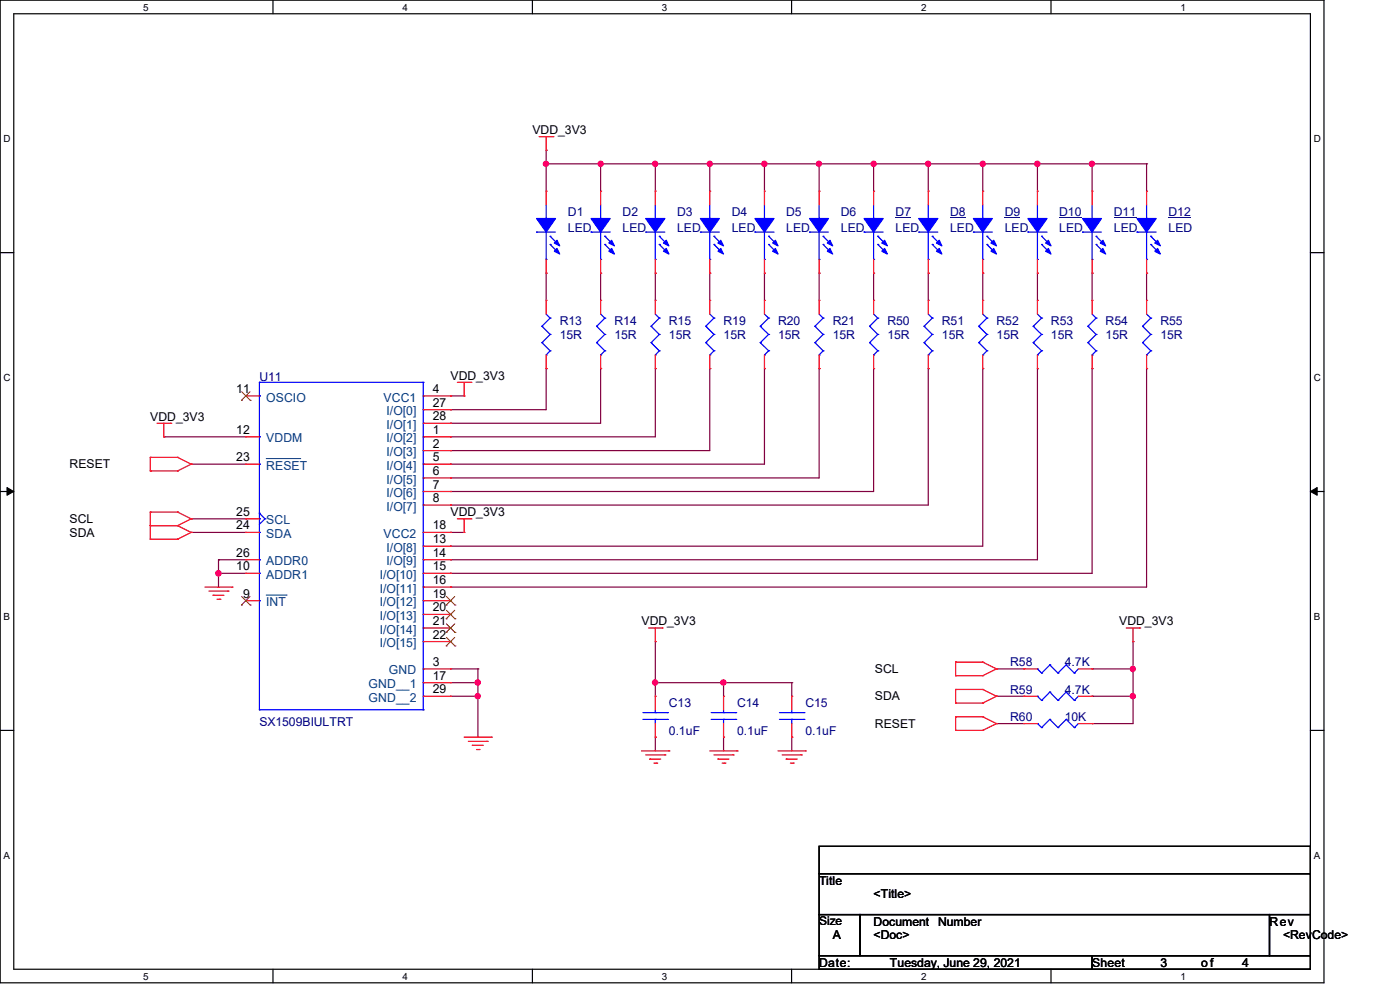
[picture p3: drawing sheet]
<svg xmlns="http://www.w3.org/2000/svg" width="297mm" height="210mm" viewBox="0 0 297 210" stroke-linecap="round" stroke-linejoin="round" font-family="sans-serif">
<path d="M0 0h280.9v208.5h-280.9zM2.9 2.9h275.1v202.7h-275.1z" fill="none" stroke="#000" stroke-width=".25"/>
<g fill="#fff">
<path d="M30.4 .3h1.1v2.4h-1.1z"/>
<path d="M30.4 205.9h1.1v2.3h-1.1z"/>
</g>
<path d="M57.9 0v2.9M57.9 205.6v2.9" fill="none" stroke="#000" stroke-width=".25"/>
<g fill="#fff">
<path d="M85.4 .3h1.1v2.4h-1.1z"/>
<path d="M85.4 205.9h1.1v2.3h-1.1z"/>
</g>
<path d="M112.9 0v2.9M112.9 205.6v2.9" fill="none" stroke="#000" stroke-width=".25"/>
<g fill="#fff">
<path d="M140.4 .3h1.2v2.4h-1.2z"/>
<path d="M140.4 205.9h1.2v2.3h-1.2z"/>
</g>
<path d="M167.9 0v2.9M167.9 205.6v2.9" fill="none" stroke="#000" stroke-width=".25"/>
<g fill="#fff">
<path d="M195.4 .3h1.2v2.4h-1.2z"/>
<path d="M195.4 205.9h1.2v2.3h-1.2z"/>
</g>
<path d="M223 0v2.9M223 205.6v2.9" fill="none" stroke="#000" stroke-width=".25"/>
<g fill="#fff">
<path d="M250.4 .3h1.2v2.4h-1.2z"/>
<path d="M250.4 205.9h1.2v2.3h-1.2z"/>
<path d="M.8 28.2h1.4v2.4h-1.4z"/>
<path d="M278.7 28.2h1.5v2.4h-1.5z"/>
<path d="M.8 78.9h1.4v2.3h-1.4z"/>
<path d="M278.7 78.9h1.5v2.3h-1.5z"/>
</g>
<path d="M0 53.6h2.9M278 53.6h2.9" fill="none" stroke="#000" stroke-width=".25"/>
<g fill="#fff">
<path d="M.8 129.6h1.3v2.3h-1.3z"/>
<path d="M278.7 129.6h1.4v2.3h-1.4z"/>
</g>
<path d="M0 104.3h2.9M278 104.3h2.9" fill="none" stroke="#000" stroke-width=".25"/>
<path d="M1.5 103.4l1.4 .9-1.4 .8zM278 104.3l1.4-.9v1.7z" fill="#000" stroke="#000" stroke-width=".21"/>
<g fill="#fff">
<path d="M.8 180.3h1.3v2.3h-1.3z"/>
<path d="M278.7 180.3h1.4v2.3h-1.4z"/>
</g>
<path d="M0 154.9h2.9M278 154.9h2.9M173.8 179.5h104.2v5.8h-104.2zM173.8 185.3h104.2v8.7h-104.2zM173.8 194h8.7v8.7h-8.7zM182.5 194h86.8v8.7h-86.8zM269.3 194h8.7v8.7h-8.7zM173.8 202.7h57.9v2.9h-57.9zM231.7 202.7h46.3v2.9h-46.3z" fill="none" stroke="#000" stroke-width=".25"/>
<g fill="none" stroke="#800040" stroke-width=".25">
<path d="M115.9 31.9h.1M115.9 34.8h.1M115.9 31.9v8.7M115.9 34.8h127.3M127.4 34.8h.1M127.4 34.8v5.8M139 34.8h.1M139 34.8v5.8M150.6 34.8h.1M150.6 34.8v5.8M162.2 34.8h.1M162.2 34.8v5.8"/>
<path d="M173.8 34.8h.1M173.8 34.8v5.8M185.3 34.8h.1M185.3 34.8v5.8M196.9 34.8h.1M196.9 34.8v5.8M208.5 34.8h.1M208.5 34.8v5.8M220.1 34.8h.1M220.1 34.8v5.8M231.7 34.8h.1M231.7 34.8v5.8"/>
<path d="M243.2 34.8h.1M243.2 34.8v5.8M115.9 58h.1M115.9 58v5.7M127.4 58h.1M127.4 58v5.7M139 58h.1M139 58v5.7M150.6 58h.1M150.6 58v5.7M162.2 58h.1M162.2 58v5.7"/>
<path d="M173.8 58h.1M173.8 58v5.7M185.3 58h.1M185.3 58v5.7M196.9 58h.1M196.9 58v5.7M208.5 58h.1M208.5 58v5.7M220.1 58h.1M220.1 58v5.7M231.7 58h.1M231.7 58v5.7"/>
<path d="M243.2 58h.1M243.2 58v5.7M115.9 78.2h.1M115.9 78.2v8.7h-20.3M127.4 78.2h.1M127.4 78.2v11.6h-31.8M139 78.2h.1M139 78.2v14.5h-43.4M150.6 78.2h.1M150.6 78.2v17.4h-55M162.2 78.2h.1M162.2 78.2v20.3h-66.6"/>
<path d="M173.8 78.2h.1M173.8 78.2v23.2h-78.2M185.3 78.2h.1M185.3 78.2v26.1h-89.7M196.9 78.2h.1M196.9 78.2v28.9h-101.3M208.5 78.2h.1M208.5 78.2v37.7h-112.9M220.1 78.2h.1M220.1 78.2v40.5h-124.5M231.7 78.2h.1M231.7 78.2v43.4h-136.1"/>
<path d="M243.2 78.2h.1M243.2 78.2v46.3h-147.6M34.8 92.7h.1M34.8 92.7h17.4M40.6 98.5h.1M40.6 98.5h11.6M95.6 86.9h.1M95.6 89.8h.1M95.6 92.7h.1M95.6 95.6h.1M95.6 98.5h.1M95.6 84h.1"/>
<path d="M95.6 84h2.9M40.6 110.1h.1M40.6 112.9h.1M40.6 112.9h11.6M40.6 110.1h11.6M46.4 118.7h.1M46.4 118.7h5.8M46.4 118.7v5.8M95.6 101.4h.1M95.6 104.3h.1M95.6 107.1h.1M95.6 115.9h.1"/>
<path d="M95.6 118.7h.1M95.6 112.9h.1M95.6 112.9h2.9M46.4 121.6h.1M46.4 121.6h5.8M95.6 121.6h.1M95.6 124.5h.1M139 136.1h.1M139 136.1v11.6M240.4 136.1h.1M240.4 136.1v17.4h-8.7M95.6 147.7h5.8"/>
<path d="M95.6 144.8h5.8M95.6 141.9h5.8M101.4 147.7h.1M101.4 156.4h.1M101.4 144.8h.1M101.4 141.9h.1M101.4 141.9v14.5M139 156.4h.1M139 144.8h.1M139 156.4v2.9M139 144.8h29M153.5 156.4h.1"/>
<path d="M153.5 144.8h.1M153.5 144.8v2.9M153.5 156.4v2.9M168 156.4h.1M168 144.8h.1M168 144.8v2.9M168 156.4v2.9M211.4 141.9h.1M211.4 147.7h.1M211.4 153.5h.1M211.4 147.7h5.8M211.4 141.9h5.8"/>
<path d="M211.4 153.5h5.8M231.7 141.9h.1M231.7 147.7h.1M231.7 153.5h.1M231.7 147.7h8.7M231.7 141.9h8.7M240.4 141.9h.1M240.4 147.7h.1"/>
</g>
<g fill="#f0f" stroke="#f0f" stroke-width=".25">
<circle cx="115.8" cy="34.8" r=".55"/>
<circle cx="127.4" cy="34.8" r=".55"/>
<circle cx="150.6" cy="34.8" r=".55"/>
<circle cx="139" cy="34.8" r=".55"/>
<circle cx="162.2" cy="34.8" r=".56"/>
<circle cx="185.3" cy="34.8" r=".55"/>
<circle cx="173.7" cy="34.8" r=".55"/>
<circle cx="196.9" cy="34.8" r=".55"/>
<circle cx="220.1" cy="34.8" r=".56"/>
<circle cx="208.5" cy="34.8" r=".55"/>
<circle cx="231.6" cy="34.8" r=".55"/>
<circle cx="101.3" cy="144.8" r=".55"/>
<circle cx="101.3" cy="147.7" r=".55"/>
<circle cx="46.3" cy="121.6" r=".56"/>
<circle cx="153.5" cy="144.8" r=".55"/>
<circle cx="139" cy="144.8" r=".55"/>
<circle cx="240.3" cy="141.9" r=".55"/>
<circle cx="240.3" cy="147.7" r=".55"/>
</g>
<g fill="none" stroke="#f00" stroke-width=".25">
<path d="M114.4 29h2.9M115.9 31.9h.1M115.9 29v2.9M117.3 29h.1M115.9 40.6h.1M115.9 58h.1M115.9 40.6v2.9M115.9 55v3M127.4 40.6h.1M127.4 58h.1M127.4 40.6v2.9M127.4 55v3"/>
<path d="M139 40.6h.1M139 58h.1M139 40.6v2.9M139 55v3M150.6 40.6h.1M150.6 58h.1M150.6 40.6v2.9M150.6 55v3M162.2 40.6h.1M162.2 58h.1M162.2 40.6v2.9M162.2 55v3"/>
<path d="M173.8 40.6h.1M173.8 58h.1M173.8 40.6v2.9M173.8 55v3M185.3 40.6h.1M185.3 58h.1M185.3 40.6v2.9M185.3 55v3M196.9 40.6h.1M196.9 58h.1M196.9 40.6v2.9M196.9 55v3"/>
<path d="M208.5 40.6h.1M208.5 58h.1M208.5 40.6v2.9M208.5 55v3M220.1 40.6h.1M220.1 58h.1M220.1 40.6v2.9M220.1 55v3M231.7 40.6h.1M231.7 58h.1M231.7 40.6v2.9M231.7 55v3"/>
<path d="M243.2 40.6h.1M243.2 58h.1M243.2 40.6v2.9M243.2 55v3M115.9 63.7h.1M115.9 78.2h.1M115.9 63.7v2.9M115.9 75.3v2.9M127.4 63.7h.1M127.4 78.2h.1M127.4 63.7v2.9M127.4 75.3v2.9"/>
<path d="M139 63.7h.1M139 78.2h.1M139 63.7v2.9M139 75.3v2.9M150.6 63.7h.1M150.6 78.2h.1M150.6 63.7v2.9M150.6 75.3v2.9M162.2 63.7h.1M162.2 78.2h.1M162.2 63.7v2.9M162.2 75.3v2.9"/>
<path d="M173.8 63.7h.1M173.8 78.2h.1M173.8 63.7v2.9M173.8 75.3v2.9M185.3 63.7h.1M185.3 78.2h.1M185.3 63.7v2.9M185.3 75.3v2.9M196.9 63.7h.1M196.9 78.2h.1M196.9 63.7v2.9M196.9 75.3v2.9"/>
<path d="M208.5 63.7h.1M208.5 78.2h.1M208.5 63.7v2.9M208.5 75.3v2.9M220.1 63.7h.1M220.1 78.2h.1M220.1 63.7v2.9M220.1 75.3v2.9M231.7 63.7h.1M231.7 78.2h.1M231.7 63.7v2.9M231.7 75.3v2.9"/>
<path d="M243.2 63.7h.1M243.2 78.2h.1M243.2 63.7v2.9M243.2 75.3v2.9M31.9 99.9h.1M31.9 97h.1M31.9 97v2.9M31.9 97h5.8M31.9 99.9h5.8M33.3 89.8h2.9M34.8 92.7h.1M34.8 89.8v2.9"/>
<path d="M36.2 89.8h.1M37.7 97h.1M37.7 99.9h.1M37.7 97l2.9 1.5M40.6 98.5h.1M40.6 98.5l-2.9 1.4M52.2 84h.1M52.2 92.7h.1M52.2 98.5h.1M52.2 92.7h2.8M52.2 84h2.8M52.2 98.5h2.8"/>
<path d="M89.8 89.8h5.8M89.8 92.7h5.8M89.8 95.6h5.8M89.8 84h5.8M89.8 98.5h5.8M89.8 86.9h5.8M95.6 92.7h.1M95.6 95.6h.1M95.6 84h.1M95.6 98.5h.1M95.6 86.9h.1M95.6 89.8h.1"/>
<path d="M97 81.1h2.9M98.5 84h.1M98.5 81.1v2.9M99.9 81.1h.1M31.9 111.5h.1M31.9 108.6h.1M31.9 114.4h.1M31.9 108.6h5.8M31.9 111.5h5.8M31.9 108.6v5.8M31.9 114.4h5.8M37.7 108.6h.1"/>
<path d="M37.7 111.5h.1M37.7 114.4h.1M37.7 108.6l2.9 1.5M37.7 111.5l2.9 1.4M40.6 110.1h.1M40.6 112.9h.1M40.6 110.1l-2.9 1.4M40.6 112.9l-2.9 1.5M52.2 112.9h.1M52.2 110.1h.1M52.2 118.7h.1M52.2 110.1h2.8"/>
<path d="M52.2 118.7h2.8M52.2 112.9h2.8M89.8 101.4h5.8M89.8 104.3h5.8M89.8 107.1h5.8M89.8 115.9h5.8M89.8 118.7h5.8M89.8 112.9h5.8M95.6 101.4h.1M95.6 104.3h.1M95.6 107.1h.1M95.6 115.9h.1"/>
<path d="M95.6 118.7h.1M95.6 112.9h.1M97 110.1h2.9M98.5 112.9h.1M98.5 110.1v2.8M99.9 110.1h.1M43.5 124.5h5.7M44.3 125.4h4.1M45.2 126.3h.1M45.2 126.3h2.3M46.1 127.1h.6M46.7 127.1h.1"/>
<path d="M48.4 125.4h.1M49.2 124.5h.1M52.2 127.4h.1M52.2 121.6h.1M52.2 127.4h2.8M52.2 121.6h2.8M89.8 124.5h5.8M89.8 133.2h5.8M89.8 127.4h5.8M89.8 121.6h5.8M89.8 130.3h5.8M89.8 136.1h5.8"/>
<path d="M95.6 121.6h.1M95.6 124.5h.1M95.6 127.4h.1M95.6 130.3h.1M95.6 133.2h.1M95.6 136.1h.1M137.6 133.2h2.9M139 136.1h.1M139 133.2v2.9M140.5 133.2h.1M238.9 133.2h2.9M240.4 136.1h.1"/>
<path d="M240.4 133.2v2.9M241.8 133.2h.1M89.8 141.9h5.8M89.8 144.8h5.8M89.8 147.7h5.8M95.6 141.9h.1M95.6 144.8h.1M95.6 147.7h.1M98.5 156.4h5.8M99.4 157.3h4M100.2 158.1h.1M100.2 158.1h2.3"/>
<path d="M101.1 159h.5M101.6 159h.1M103.4 157.3h.1M104.3 156.4h.1M136.1 159.3h5.8M139 147.7h.1M139 156.4h.1M139 147.7v2.9M139 153.5v2.9M141.9 159.3h.1M150.6 159.3h5.8M153.5 147.7h.1"/>
<path d="M153.5 156.4h.1M153.5 147.7v2.9M153.5 153.5v2.9M156.4 159.3h.1M165.1 159.3h5.8M168 147.7h.1M168 156.4h.1M168 147.7v2.9M168 153.5v2.9M170.9 159.3h.1M202.7 143.3h.1M202.7 140.5h.1"/>
<path d="M202.7 149.1h.1M202.7 146.3h.1M202.7 154.9h.1M202.7 152.1h.1M202.7 140.5h5.8M202.7 143.3h5.8M202.7 140.5v2.8M202.7 146.3v2.8M202.7 152.1v2.8M202.7 146.3h5.8M202.7 149.1h5.8M202.7 152.1h5.8"/>
<path d="M202.7 154.9h5.8M208.5 140.5h.1M208.5 143.3h.1M208.5 146.3h.1M208.5 149.1h.1M208.5 152.1h.1M208.5 154.9h.1M208.5 140.5l2.9 1.4M208.5 146.3l2.9 1.4M208.5 152.1l2.9 1.4M211.4 141.9h.1M211.4 147.7h.1"/>
<path d="M211.4 153.5h.1M211.4 141.9l-2.9 1.4M211.4 147.7l-2.9 1.4M211.4 153.5l-2.9 1.4M217.2 147.7h.1M217.2 153.5h.1M217.2 141.9h.1M217.2 141.9h2.9M217.2 147.7h2.9M217.2 153.5h2.9M228.8 141.9h2.9M228.8 147.7h2.9"/>
<path d="M228.8 153.5h2.9M231.7 147.7h.1M231.7 153.5h.1M231.7 141.9h.1M137 160.1h4.1M137.8 161h.1M137.8 161h2.4M138.7 161.9h.6M139.3 161.9h.1M141.1 160.1h.1M151.5 160.1h4M152.3 161h.1"/>
<path d="M152.3 161h2.3M153.2 161.9h.6M153.8 161.9h.1M155.5 160.1h.1M165.9 160.1h4.1M166.8 161h.1M166.8 161h2.3M167.7 161.9h.6M168.3 161.9h.1M170 160.1h.1"/>
</g>
<g fill="none" stroke="#00f" stroke-width=".25">
<path d="M113.8 49.2h.1M113.8 49.2h4.1M115.9 46.4h.1M115.9 55h.1M115.9 43.5v2.9M115.9 49.2v5.8M116.7 50.1h.1M116.7 51.9h.1M116.7 50.1l1.7 1.8M116.7 51.9l1.7 1.7M125.4 49.2h.1M125.4 49.2h4.1"/>
<path d="M127.4 46.4h.1M127.4 55h.1M127.4 43.5v2.9M127.4 49.2v5.8M128.3 50.1h.1M128.3 51.9h.1M128.3 50.1l1.7 1.8M128.3 51.9l1.7 1.7M137 49.2h.1M137 49.2h4.1M139 46.4h.1M139 55h.1"/>
<path d="M139 43.5v2.9M139 49.2v5.8M139.9 50.1h.1M139.9 51.9h.1M139.9 50.1l1.7 1.8M139.9 51.9l1.7 1.7M148.6 49.2h.1M148.6 49.2h4M150.6 46.4h.1M150.6 55h.1M150.6 43.5v2.9M150.6 49.2v5.8"/>
<path d="M151.5 50.1h.1M151.5 51.9h.1M151.5 50.1l1.7 1.8M151.5 51.9l1.7 1.7M160.1 49.2h.1M160.1 49.2h4.1M162.2 46.4h.1M162.2 55h.1M162.2 43.5v2.9M162.2 49.2v5.8M163.1 50.1h.1M163.1 51.9h.1"/>
<path d="M163.1 50.1l1.7 1.8M163.1 51.9l1.7 1.7M171.7 49.2h.1M171.7 49.2h4.1M173.8 46.4h.1M173.8 55h.1M173.8 43.5v2.9M173.8 49.2v5.8M174.6 50.1h.1M174.6 51.9h.1M174.6 50.1l1.8 1.8M174.6 51.9l1.8 1.7"/>
<path d="M183.3 49.2h.1M183.3 49.2h4.1M185.3 46.4h.1M185.3 55h.1M185.3 43.5v2.9M185.3 49.2v5.8M186.2 50.1h.1M186.2 51.9h.1M186.2 50.1l1.8 1.8M186.2 51.9l1.8 1.7M194.9 49.2h.1M194.9 49.2h4.1"/>
<path d="M196.9 46.4h.1M196.9 55h.1M196.9 43.5v2.9M196.9 49.2v5.8M197.8 50.1h.1M197.8 51.9h.1M197.8 50.1l1.7 1.8M197.8 51.9l1.7 1.7M206.5 49.2h.1M206.5 49.2h4M208.5 46.4h.1M208.5 55h.1"/>
<path d="M208.5 43.5v2.9M208.5 49.2v5.8M209.4 50.1h.1M209.4 51.9h.1M209.4 50.1l1.7 1.8M209.4 51.9l1.7 1.7M218.1 49.2h.1M218.1 49.2h4M220.1 46.4h.1M220.1 55h.1M220.1 43.5v2.9M220.1 49.2v5.8"/>
<path d="M221 50.1h.1M221 51.9h.1M221 50.1l1.7 1.8M221 51.9l1.7 1.7M229.7 49.2h.1M229.7 49.2h4M231.7 46.4h.1M231.7 55h.1M231.7 43.5v2.9M231.7 49.2v5.8M232.5 50.1h.1M232.5 51.9h.1"/>
<path d="M232.5 50.1l1.8 1.8M232.5 51.9l1.8 1.7M241.2 49.2h.1M241.2 49.2h4.1M243.2 46.4h.1M243.2 55h.1M243.2 43.5v2.9M243.2 49.2v5.8M244.1 50.1h.1M244.1 51.9h.1M244.1 50.1l1.8 1.8M244.1 51.9l1.8 1.7"/>
<path d="M115 69.2h.1M115 72.7h.1M115 69.2l1.7 1.8M115 72.7l1.7 1.7M115.9 75.3h.1M115.9 66.6l.8 .9M116.7 67.5h.1M116.7 71h.1M116.7 74.4h.1M116.7 67.5l-1.7 1.7M116.7 71l-1.7 1.7M116.7 74.4l-.8 .9"/>
<path d="M126.6 69.2h.1M126.6 72.7h.1M126.6 69.2l1.7 1.8M126.6 72.7l1.7 1.7M127.4 75.3h.1M127.4 66.6l.9 .9M128.3 67.5h.1M128.3 71h.1M128.3 74.4h.1M128.3 67.5l-1.7 1.7M128.3 71l-1.7 1.7M128.3 74.4l-.9 .9"/>
<path d="M138.1 69.2h.1M138.1 72.7h.1M138.1 69.2l1.8 1.8M138.1 72.7l1.8 1.7M139 75.3h.1M139 66.6l.9 .9M139.9 67.5h.1M139.9 71h.1M139.9 74.4h.1M139.9 67.5l-1.8 1.7M139.9 71l-1.8 1.7M139.9 74.4l-.9 .9"/>
<path d="M149.7 69.2h.1M149.7 72.7h.1M149.7 69.2l1.8 1.8M149.7 72.7l1.8 1.7M150.6 75.3h.1M150.6 66.6l.9 .9M151.5 67.5h.1M151.5 71h.1M151.5 74.4h.1M151.5 67.5l-1.8 1.7M151.5 71l-1.8 1.7M151.5 74.4l-.9 .9"/>
<path d="M161.3 69.2h.1M161.3 72.7h.1M161.3 69.2l1.8 1.8M161.3 72.7l1.8 1.7M162.2 75.3h.1M162.2 66.6l.9 .9M163.1 67.5h.1M163.1 71h.1M163.1 74.4h.1M163.1 67.5l-1.8 1.7M163.1 71l-1.8 1.7M163.1 74.4l-.9 .9"/>
<path d="M172.9 69.2h.1M172.9 72.7h.1M172.9 69.2l1.7 1.8M172.9 72.7l1.7 1.7M173.8 75.3h.1M173.8 66.6l.8 .9M174.6 67.5h.1M174.6 71h.1M174.6 74.4h.1M174.6 67.5l-1.7 1.7M174.6 71l-1.7 1.7M174.6 74.4l-.8 .9"/>
<path d="M184.5 69.2h.1M184.5 72.7h.1M184.5 69.2l1.7 1.8M184.5 72.7l1.7 1.7M185.3 75.3h.1M185.3 66.6l.9 .9M186.2 67.5h.1M186.2 71h.1M186.2 74.4h.1M186.2 67.5l-1.7 1.7M186.2 71l-1.7 1.7M186.2 74.4l-.9 .9"/>
<path d="M196 69.2h.1M196 72.7h.1M196 69.2l1.8 1.8M196 72.7l1.8 1.7M196.9 75.3h.1M196.9 66.6l.9 .9M197.8 67.5h.1M197.8 71h.1M197.8 74.4h.1M197.8 67.5l-1.8 1.7M197.8 71l-1.8 1.7M197.8 74.4l-.9 .9"/>
<path d="M207.6 69.2h.1M207.6 72.7h.1M207.6 69.2l1.8 1.8M207.6 72.7l1.8 1.7M208.5 75.3h.1M208.5 66.6l.9 .9M209.4 67.5h.1M209.4 71h.1M209.4 74.4h.1M209.4 67.5l-1.8 1.7M209.4 71l-1.8 1.7M209.4 74.4l-.9 .9"/>
<path d="M219.2 69.2h.1M219.2 72.7h.1M219.2 69.2l1.8 1.8M219.2 72.7l1.8 1.7M220.1 75.3h.1M220.1 66.6l.9 .9M221 67.5h.1M221 71h.1M221 74.4h.1M221 67.5l-1.8 1.7M221 71l-1.8 1.7M221 74.4l-.9 .9"/>
<path d="M230.8 69.2h.1M230.8 72.7h.1M230.8 69.2l1.7 1.8M230.8 72.7l1.7 1.7M231.7 75.3h.1M231.7 66.6l.8 .9M232.5 67.5h.1M232.5 71h.1M232.5 74.4h.1M232.5 67.5l-1.7 1.7M232.5 71l-1.7 1.7M232.5 74.4l-.8 .9"/>
<path d="M242.4 69.2h.1M242.4 72.7h.1M242.4 69.2l1.7 1.8M242.4 72.7l1.7 1.7M243.2 75.3h.1M243.2 66.6l.9 .9M244.1 67.5h.1M244.1 71h.1M244.1 74.4h.1M244.1 67.5l-1.7 1.7M244.1 71l-1.7 1.7M244.1 74.4l-.9 .9"/>
<path d="M55 81.1h.1M55 92.7h.1M55 98.5h.1M55 84h.1M55 81.1h34.8M55 81.1v69.5M89.8 81.1h.1M89.8 84h.1M89.8 86.9h.1M89.8 89.8h.1M89.8 92.7h.1M89.8 95.6h.1"/>
<path d="M89.8 98.5h.1M89.8 81.1v69.5M55 108.9h.1M55 110.1h.1M55 112.9h.1M55 118.7h.1M55 108.9l1.2 1.2M56.2 110.1h.1M56.2 110.1l-1.2 1.1M89.8 112.9h.1M89.8 101.4h.1M89.8 104.3h.1"/>
<path d="M89.8 107.1h.1M89.8 115.9h.1M89.8 118.7h.1M55 121.6h.1M55 127.4h.1M89.8 121.6h.1M89.8 124.5h.1M89.8 127.4h.1M89.8 130.3h.1M89.8 133.2h.1M89.8 136.1h.1M55 150.6h.1"/>
<path d="M55 150.6h34.8M89.8 150.6h.1M89.8 141.9h.1M89.8 144.8h.1M89.8 147.7h.1M136.4 152.6h5.2M136.4 151.2h5.2M139 151.2h.1M139 152.6h.1M139 150.6v.6M139 152.6v.9M141.6 152.6h.1"/>
<path d="M141.6 151.2h.1M150.9 152.6h5.2M150.9 151.2h5.2M153.5 151.2h.1M153.5 152.6h.1M153.5 150.6v.6M153.5 152.6v.9M156.1 152.6h.1M156.1 151.2h.1M165.4 152.6h5.2M165.4 151.2h5.2M168 151.2h.1"/>
<path d="M168 152.6h.1M168 150.6v.6M168 152.6v.9M170.6 152.6h.1M170.6 151.2h.1M220.1 147.7h.1M220.1 153.5h.1M220.1 141.9h.1M220.1 147.7l.9 .9M220.1 153.5l.9 .8M220.1 141.9l.9 .9M221 148.6h.1"/>
<path d="M221 154.3h.1M221 142.8h.1M222.7 146.8h.1M222.7 152.6h.1M222.7 141.1h.1M222.7 146.8l1.8 1.8M222.7 146.8l-1.7 1.8M222.7 152.6l1.8 1.7M222.7 152.6l-1.7 1.7M222.7 141.1l1.8 1.7M222.7 141.1l-1.7 1.7M224.5 148.6h.1"/>
<path d="M224.5 154.3h.1M224.5 142.8h.1M226.2 146.8h.1M226.2 152.6h.1M226.2 141.1h.1M226.2 146.8l1.7 1.8M226.2 146.8l-1.7 1.8M226.2 152.6l1.7 1.7M226.2 152.6l-1.7 1.7M226.2 141.1l1.7 1.7M226.2 141.1l-1.7 1.7M227.9 148.6h.1"/>
<path d="M227.9 154.3h.1M227.9 142.8h.1M228.8 147.7l-.9 .9M228.8 153.5l-.9 .8M228.8 141.9l-.9 .9"/>
</g>
<g fill="#00f" stroke="#00f" stroke-width=".25">
<path d="M125.4 46.4h4.1l-2.1 2.8z" fill-rule="evenodd"/>
<path d="M129.8 52.7l.5 1.2-1.1-.6z" fill-rule="evenodd"/>
<path d="M129.8 51l.5 1.2-1.1-.6z" fill-rule="evenodd"/>
<path d="M183.3 46.4h4.1l-2.1 2.8z" fill-rule="evenodd"/>
<path d="M187.1 53.3l.6-.6 .6 1.2z" fill-rule="evenodd"/>
<path d="M187.1 51.6l.6-.6 .6 1.2z" fill-rule="evenodd"/>
<path d="M171.7 46.4h4.1l-2 2.8z" fill-rule="evenodd"/>
<path d="M176.1 52.7l.6 1.2-1.2-.6z" fill-rule="evenodd"/>
<path d="M176.1 51l.6 1.2-1.2-.6z" fill-rule="evenodd"/>
<path d="M218.1 46.4h4l-2 2.8z" fill-rule="evenodd"/>
<path d="M222.4 52.7l.6 1.2-1.2-.6z" fill-rule="evenodd"/>
<path d="M222.4 51l.6 1.2-1.2-.6z" fill-rule="evenodd"/>
<path d="M160.1 46.4h4.1l-2 2.8z" fill-rule="evenodd"/>
<path d="M164.5 52.7l.6 1.2-1.2-.6z" fill-rule="evenodd"/>
<path d="M164.5 51l.6 1.2-1.2-.6z" fill-rule="evenodd"/>
<path d="M113.8 46.4h4.1l-2 2.8z" fill-rule="evenodd"/>
<path d="M118.2 52.7l.5 1.2-1.1-.6z" fill-rule="evenodd"/>
<path d="M118.2 51l.5 1.2-1.1-.6z" fill-rule="evenodd"/>
<path d="M148.6 46.4h4l-2 2.8z" fill-rule="evenodd"/>
<path d="M152.9 52.7l.6 1.2-1.2-.6z" fill-rule="evenodd"/>
<path d="M152.9 51l.6 1.2-1.2-.6z" fill-rule="evenodd"/>
<path d="M229.7 46.4h4l-2 2.8z" fill-rule="evenodd"/>
<path d="M234 52.7l.6 1.2-1.2-.6z" fill-rule="evenodd"/>
<path d="M234 51l.6 1.2-1.2-.6z" fill-rule="evenodd"/>
<path d="M194.9 46.4h4.1l-2.1 2.8z" fill-rule="evenodd"/>
<path d="M199.3 52.7l.5 1.2-1.1-.6z" fill-rule="evenodd"/>
<path d="M199.3 51l.5 1.2-1.1-.6z" fill-rule="evenodd"/>
<path d="M137 46.4h4.1l-2.1 2.8z" fill-rule="evenodd"/>
<path d="M141.4 52.7l.5 1.2-1.1-.6z" fill-rule="evenodd"/>
<path d="M141.4 51l.5 1.2-1.1-.6z" fill-rule="evenodd"/>
<path d="M241.2 46.4h4.1l-2.1 2.8z" fill-rule="evenodd"/>
<path d="M245.6 52.7l.6 1.2-1.2-.6z" fill-rule="evenodd"/>
<path d="M245.6 51l.6 1.2-1.2-.6z" fill-rule="evenodd"/>
<path d="M206.5 46.4h4l-2 2.8z" fill-rule="evenodd"/>
<path d="M210.8 52.7l.6 1.2-1.2-.6z" fill-rule="evenodd"/>
<path d="M210.8 51l.6 1.2-1.2-.6z" fill-rule="evenodd"/>
</g>
<path d="M190 46.1h3.3M201.5 46.1h3.4M213.1 46.1h3.4M224.7 46.1h4.7M236.3 46.1h4.7M247.9 46.1h4.7" fill="none" stroke="#000080" stroke-width=".21"/>
<g fill="none" stroke="#804000" stroke-width=".21">
<path d="M51.2 84.9h.1M51.3 83.1l1.8 1.8M53 83.1l-1.8 1.8M53.1 84.9h.1M51.2 128.4h.1M51.3 126.5l1.8 1.9M53 126.5l-1.8 1.9M53.1 128.4h.1M94.7 128.4h.1M94.7 131.3h.1M94.7 134.2h.1M94.7 137h.1"/>
<path d="M94.7 126.5l1.8 1.9M94.7 129.5l1.8 1.8M94.7 132.3l1.8 1.9M94.7 135.2l1.8 1.8M96.5 126.5l-1.8 1.9M96.5 129.5l-1.8 1.8M96.5 132.3l-1.8 1.9M96.5 135.2l-1.8 1.8M96.5 128.4h.1M96.5 131.3h.1M96.5 134.2h.1M96.5 137h.1"/>
</g>
<path d="M56.5 97.3h7.1M63.6 97.3h.1M56.5 126.2h4.2M60.7 126.2h.1" fill="none" stroke="#004080" stroke-width=".21"/>
<g font-size="2.6">
<text x="112.9" y="28.4">VDD_3V3</text>
<text x="50.1" y="83.4">11</text>
<text x="91.8" y="83.4">4</text>
<text x="95.6" y="80.5">VDD_3V3</text>
<text x="31.9" y="89.2">VDD_3V3</text>
<text x="91.8" y="86.3">27</text>
<text x="91.8" y="89.2">28</text>
<text x="50.1" y="92">12</text>
<text x="91.8" y="92">1</text>
<text x="91.8" y="95">2</text>
<text x="14.8" y="99.4">RESET</text>
<text x="50.1" y="97.8">23</text>
<text x="91.8" y="97.8">5</text>
<text x="91.8" y="100.8">6</text>
<text x="91.8" y="103.6">7</text>
<text x="91.8" y="106.5">8</text>
<text x="14.8" y="111">SCL</text>
<text x="14.8" y="113.8">SDA</text>
<text x="50.1" y="112.3">24</text>
<text x="50.1" y="109.4">25</text>
<text x="91.8" y="112.3">18</text>
<text x="95.6" y="109.5">VDD_3V3</text>
<text x="50.1" y="118.1">26</text>
<text x="91.8" y="115.2">13</text>
<text x="91.8" y="118.1">14</text>
<text x="50.1" y="121">10</text>
<text x="91.8" y="121">15</text>
<text x="91.8" y="123.9">16</text>
<text x="51.6" y="126.8">9</text>
<text x="91.8" y="126.8">19</text>
<text x="91.8" y="129.7">20</text>
<text x="91.8" y="132.6">21</text>
<text x="91.8" y="135.5">22</text>
<text x="136.1" y="132.7">VDD_3V3</text>
<text x="237.4" y="132.7">VDD_3V3</text>
<text x="91.8" y="141.3">3</text>
<text x="185.6" y="142.8">SCL</text>
<text x="91.8" y="144.2">17</text>
<text x="91.8" y="147.1">29</text>
<text x="185.6" y="148.6">SDA</text>
<text x="185.6" y="154.4">RESET</text>
<text x="173.8" y="187.7">Title</text>
<text x="185.3" y="190.6">&lt;Title&gt;</text>
<text x="185.3" y="196.3">Document</text>
<text x="199" y="196.3">Number</text>
<text x="269.3" y="196.3">Rev</text>
<text x="176.7" y="199.3">A</text>
<text x="185.3" y="199.3">&lt;Doc&gt;</text>
<text x="272.2" y="199.3">&lt;RevCode&gt;</text>
<text x="173.8" y="205.1">Date:</text>
<text x="188.8" y="205.1">Tuesday, June 29, 2021</text>
<text x="231.7" y="205.1">Sheet</text>
<text x="246.2" y="205.1">3</text>
<text x="254.8" y="205.1">of</text>
<text x="263.5" y="205.1">4</text>
</g>
<g font-size="2.6" fill="#000080">
<text x="120.5" y="45.8">D1</text>
<text x="132.1" y="45.8">D2</text>
<text x="143.6" y="45.8">D3</text>
<text x="155.2" y="45.8">D4</text>
<text x="166.8" y="45.8">D5</text>
<text x="178.4" y="45.8">D6</text>
<text x="190" y="45.8">D7</text>
<text x="201.5" y="45.8">D8</text>
<text x="213.1" y="45.8">D9</text>
<text x="224.7" y="45.8">D10</text>
<text x="236.3" y="45.8">D11</text>
<text x="247.9" y="45.8">D12</text>
<text x="120.5" y="49.3">LED</text>
<text x="132.1" y="49.3">LED</text>
<text x="143.6" y="49.3">LED</text>
<text x="155.2" y="49.3">LED</text>
<text x="166.8" y="49.3">LED</text>
<text x="178.4" y="49.3">LED</text>
<text x="190" y="49.3">LED</text>
<text x="201.5" y="49.3">LED</text>
<text x="213.1" y="49.3">LED</text>
<text x="224.7" y="49.3">LED</text>
<text x="236.3" y="49.3">LED</text>
<text x="247.9" y="49.3">LED</text>
<text x="118.7" y="69">R13</text>
<text x="118.7" y="71.8">15R</text>
<text x="130.3" y="69">R14</text>
<text x="130.3" y="71.8">15R</text>
<text x="141.9" y="69">R15</text>
<text x="141.9" y="71.8">15R</text>
<text x="153.5" y="69">R19</text>
<text x="153.5" y="71.8">15R</text>
<text x="165.1" y="69">R20</text>
<text x="165.1" y="71.8">15R</text>
<text x="176.7" y="69">R21</text>
<text x="176.7" y="71.8">15R</text>
<text x="188.3" y="69">R50</text>
<text x="188.3" y="71.8">15R</text>
<text x="199.8" y="69">R51</text>
<text x="199.8" y="71.8">15R</text>
<text x="211.4" y="69">R52</text>
<text x="211.4" y="71.8">15R</text>
<text x="223" y="69">R53</text>
<text x="223" y="71.8">15R</text>
<text x="234.6" y="69">R54</text>
<text x="234.6" y="71.8">15R</text>
<text x="246.2" y="69">R55</text>
<text x="246.2" y="71.8">15R</text>
<text x="55" y="80.8">U11</text>
<text x="214.3" y="141.4">R58</text>
<text x="225.9" y="141.4">4.7K</text>
<text x="214.3" y="147.1">R59</text>
<text x="225.9" y="147.1">4.7K</text>
<text x="55" y="154.1">SX1509BIULTRT</text>
<text x="141.9" y="150">C13</text>
<text x="141.9" y="155.8">0.1uF</text>
<text x="156.4" y="150">C14</text>
<text x="156.4" y="155.8">0.1uF</text>
<text x="170.9" y="150">C15</text>
<text x="170.9" y="155.8">0.1uF</text>
<text x="214.3" y="152.9">R60</text>
<text x="225.9" y="152.9">10K</text>
</g>
<g font-size="2.6" fill="#004080">
<text x="56.5" y="85.2">OSCIO</text>
<text x="81.4" y="85.2">VCC1</text>
<text x="82" y="88.1">I/O[0]</text>
<text x="56.5" y="93.9">VDDM</text>
<text x="82" y="93.9">I/O[2]</text>
<text x="82" y="91">I/O[1]</text>
<text x="56.5" y="99.7">RESET</text>
<text x="82" y="96.8">I/O[3]</text>
<text x="82" y="99.7">I/O[4]</text>
<text x="82" y="102.6">I/O[5]</text>
<text x="82" y="105.5">I/O[6]</text>
<text x="56.5" y="111.3">SCL</text>
<text x="82" y="108.3">I/O[7]</text>
<text x="56.5" y="114.1">SDA</text>
<text x="56.5" y="119.9">ADDR0</text>
<text x="81.4" y="114.1">VCC2</text>
<text x="82" y="117">I/O[8]</text>
<text x="82" y="119.9">I/O[9]</text>
<text x="56.5" y="122.8">ADDR1</text>
<text x="80.6" y="122.8">I/O[10]</text>
<text x="80.6" y="125.7">I/O[11]</text>
<text x="56.5" y="128.6">INT</text>
<text x="80.6" y="128.6">I/O[12]</text>
<text x="80.6" y="131.5">I/O[13]</text>
<text x="80.6" y="134.4">I/O[14]</text>
<text x="80.6" y="137.3">I/O[15]</text>
<text x="82.5" y="143.1">GND</text>
<text x="78.2" y="146">GND__1</text>
<text x="78.2" y="148.9">GND__2</text>
</g>
<text font-size="2.5" x="173.8" y="196.3">Size</text>
<g font-size="2.1">
<text x="30.4" y="2.2">5</text>
<text x="85.4" y="2.2">4</text>
<text x="140.4" y="2.2">3</text>
<text x="195.4" y="2.2">2</text>
<text x="250.4" y="2.2">1</text>
<text x=".8" y="30.1">D</text>
<text x="278.7" y="30.1">D</text>
<text x=".8" y="80.8">C</text>
<text x="278.7" y="80.8">C</text>
<text x=".8" y="131.5">B</text>
<text x="278.7" y="131.5">B</text>
<text x=".8" y="182.2">A</text>
<text x="278.7" y="182.2">A</text>
<text x="30.4" y="207.8">5</text>
<text x="85.4" y="207.8">4</text>
<text x="140.4" y="207.8">3</text>
<text x="195.4" y="207.8">2</text>
<text x="250.4" y="207.8">1</text>
</g>
</svg>
